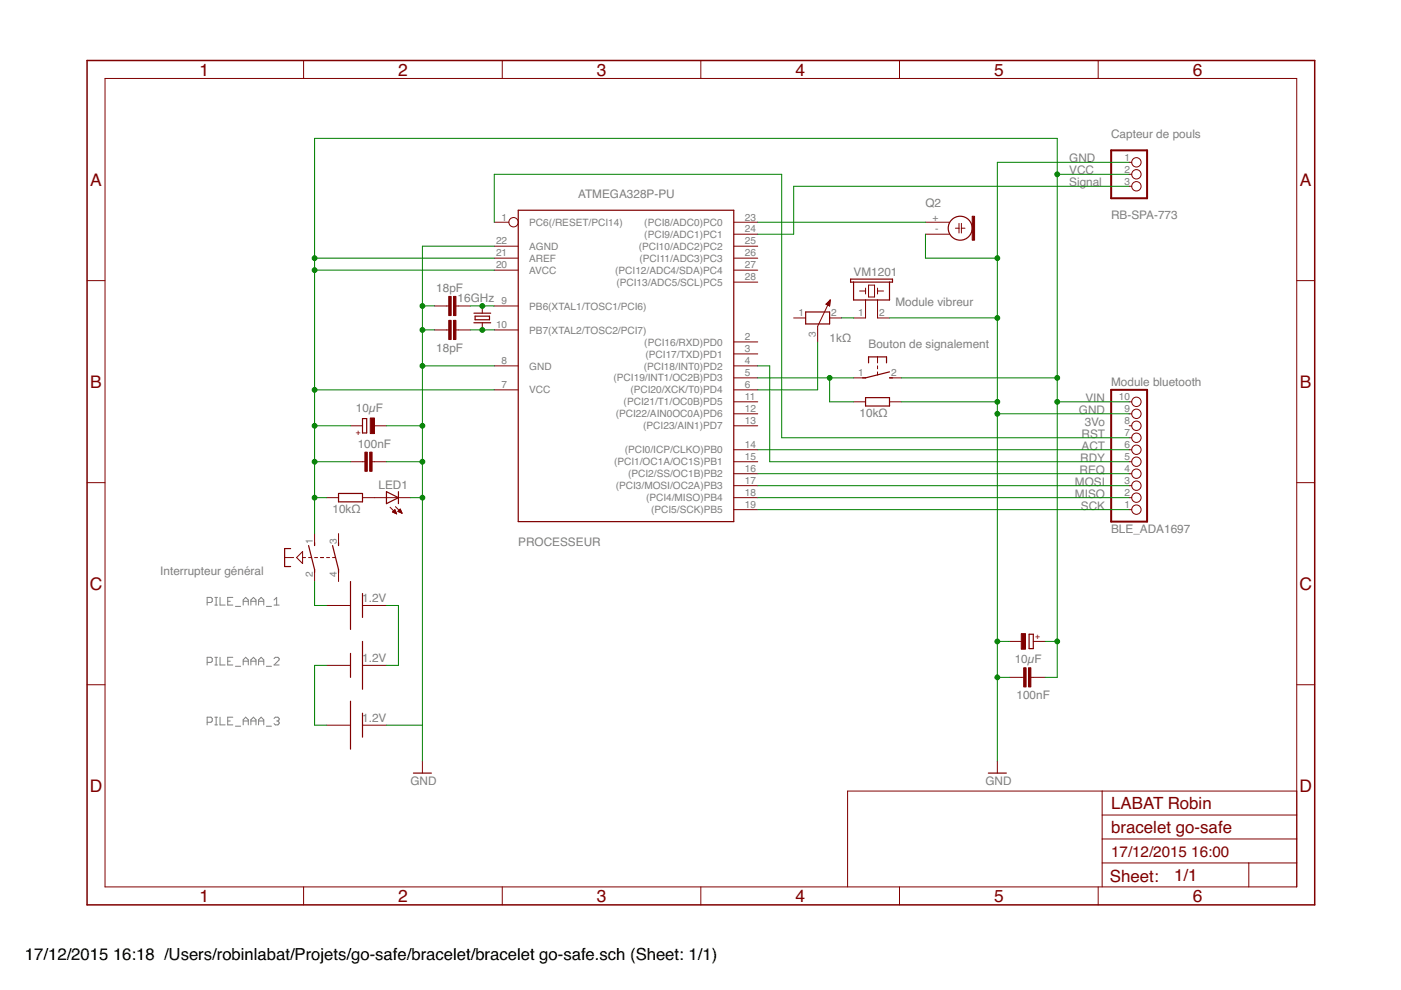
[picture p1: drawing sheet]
<svg xmlns="http://www.w3.org/2000/svg" width="297mm" height="210mm" viewBox="0 0 297 210" stroke-linecap="round" stroke-linejoin="round" font-family="sans-serif">
<g fill="none" stroke="#808080" stroke-width=".21">
<path d="M43.9 127.7h.8l.3-.2v-.6l-.3-.2h-.8v1.6M45.6 126.7h.5M45.6 128.3h.5M45.6 139.4h.5M45.8 126.7v1.6M45.8 139.4v1.6M46.7 126.7v1.6h1M46.7 139.4v1.6h1M48.3 127.5h.5M49.4 126.7h-1.1v1.6h1.1M49.4 139.4h-1.1v1.6h1.1M49.9 128.6h1.1"/>
<path d="M51.6 128.3v-1.1l.5-.5 .5 .5v1.1M51.6 127.5h1M53.2 128.3v-1.1l.5-.5 .6 .5v1.1M53.2 127.5h1.1M54.8 128.3v-1.1l.6-.5 .5 .5v1.1M54.8 127.5h1.1M56.5 128.6h1.1M58.1 139.6l.3-.2h.5l.3 .2v.3l-1.1 1.1h1.1M58.1 128.3h1.1M58.1 127.2l.6-.5v1.6M43.9 140.4h.8l.3-.2v-.6l-.3-.2h-.8v1.6M43.9 153.1h.8l.3-.2v-.6l-.3-.2h-.8v1.6"/>
<path d="M45.6 152.1h.5M45.6 153.7h.5M45.6 141h.5M45.8 152.1v1.6M46.7 152.1v1.6h1M48.3 152.9h.5M48.3 140.2h.5M49.4 152.1h-1.1v1.6h1.1M49.9 154h1.1M49.9 141.3h1.1M51.6 152.9h1M51.6 141v-1.1l.5-.5 .5 .5v1.1"/>
<path d="M51.6 153.7v-1.1l.5-.5 .5 .5v1.1M51.6 140.2h1M53.2 152.9h1.1M53.2 141v-1.1l.5-.5 .6 .5v1.1M53.2 153.7v-1.1l.5-.5 .6 .5v1.1M53.2 140.2h1.1M54.8 152.9h1.1M54.8 141v-1.1l.6-.5 .5 .5v1.1M54.8 153.7v-1.1l.6-.5 .5 .5v1.1M54.8 140.2h1.1M56.5 154h1.1M56.5 141.3h1.1"/>
<path d="M58.1 152.3l.3-.2h.5l.3 .2v.3l-.3 .3M58.7 152.9h.2M58.9 152.9l.3 .2v.3l-.3 .3h-.5l-.3-.3"/>
</g>
<g fill="none" stroke="#800000" stroke-width=".25">
<path d="M109.9 44.6h45.7v66h-45.7zM180.3 59.2h8.9v.6h-8.9zM181 59.8v3.8h7.6v-3.8M100.5 66.4h3.5M100.5 68.4h3.5M100.7 67h3.1v.8h-3.1zM170.8 66.1h5.1v2.6h-5.1zM184.1 76.9v-1.2h3.9v1.2M188.6 78.8l-5.1 1.3h-.6M76.9 88.8h.8v3h-.8zM183.5 84.3h5.1v1.8h-5.1zM188.6 80.1h.6"/>
<path d="M61.6 116.3h-1.3v3.8h1.3M65.4 115.7l1.3 5.1v.6M66.7 115v.7M70.5 115.7l1.3 5.1v.6M71.8 104.6h5.1v1.8h-5.1zM71.8 115v.7M81.9 104.2l2.6 1.3-2.6 1.3zM84.5 104.2v2.6M74.3 123.3v10.2M74.3 138.5v5.1M76.9 125.8v5.1M76.9 136v10.1"/>
<path d="M218.2 134.5h.9v3h-.9zM74.3 148.7v10.1M76.9 151.2v5.1M87.7 163.9h3.8M209.5 163.9h3.9"/>
<circle cx="203.6" cy="48.4" r="2.54"/>
</g>
<g fill="none" stroke="#800000" stroke-width=".21">
<path d="M22.3 16.6h252.6v171.4h-252.6zM64.4 12.8v3.8M106.5 12.8v3.8M148.6 12.8v3.8M190.7 12.8v3.8M232.8 12.8v3.8M239.4 34.4h.5M239.4 37h.5M239.4 39.5h.5M18.5 59.5h3.8M104.8 52.2h5.1M104.8 54.7h5.1"/>
<path d="M104.8 57.3h5.1M104.8 47.1h3.1M155.6 52.2h5.1M155.6 54.7h5.1M155.6 57.3h5.1M155.6 59.8h5.1M155.6 49.7h5.1M155.6 47.1h5.1M196.2 49.7h5.1M196.2 47.1h5.1M202.6 48.4h.7M203.3 47.4v2"/>
<path d="M203.8 48.4h.8M203.8 47.4v2M274.9 59.5h3.8M92.1 70h3M92.1 64.9h3M96.7 70h3M96.7 64.9h3M102.3 64.9v1.5M102.3 68.4v1.6M104.8 70h5.1M104.8 64.9h5.1M104.8 77.6h5.1"/>
<path d="M155.6 77.6h5.1M155.6 75h5.1M155.6 72.5h5.1M168.3 67.4h2.5M175.1 64.5l.8 .4M175.1 64.5h.8M175.3 64.4h.7M175.4 64.6h.5M175.4 64.3h.6M175.5 64.1h.5M175.6 64.7h.3M175.6 64h.4"/>
<path d="M175.7 63.9h.3M175.9 64.9h.1M175.9 63.8h.1M175.9 67.4h2.5M176 63.6h.1M176 63.6l-2.6 5.6v3.3M176 63.6l-.1 1.3M176 63.6l-.9 .9M182.2 61.7h1.3M183.5 61.1v1.2M183.5 63.6v3.8h-2.5M184.1 60.5h1.3v2.5h-1.3z"/>
<path d="M186.1 61.1v1.2M186.1 63.6v3.8h2.5M186.1 75.7v1.2M186.1 77.6v.6M186.1 78.8v.7M186.1 61.7h1.2M74.3 97.9h3.1M74.3 90.3h2.6M78.9 97.9h3M79.4 90.3h2.5M104.8 82.7h5.1M155.6 82.7h5.1"/>
<path d="M155.6 97.9h5.1M155.6 95.4h5.1M155.6 90.3h5.1M155.6 87.7h5.1M155.6 85.2h5.1M155.6 80.1h5.1M181 85.2h2.5M181 80.1h2.5M188.6 85.2h2.5M188.6 80.1h2.5M239.4 97.9h.5M239.4 95.4h.5"/>
<path d="M239.4 90.3h.5M239.4 87.7h.5M239.4 85.2h.5M239.4 92.8h.5M18.5 102.3h3.8M60.3 118.2h2M64.2 118.2h.6M64.2 116.9v2.6l-1.3-1.3zM65.4 118.2h.7M66.7 118.2h.6M66.7 113.1v2.6M68 118.2h.6"/>
<path d="M69.2 105.5h2.6M69.2 118.2h.7M70.5 118.2h.6M71.8 113.1v2.6M76.9 105.5h10.1M82.7 107.5l1.4 1.4M83.2 108.6l.5-.5 .4 .8zM83.2 108.5h.7M83.4 108.4h.5M83.4 108.6h.6M83.5 108.3h.3M83.6 108.2h.2"/>
<path d="M83.7 108.8h.3M83.8 107.4l1.4 1.4M84 108.9h.1M84.3 108.4l.6-.5 .3 .9zM84.4 108.4h.7M84.5 108.3h.5M84.6 108.5h.5M84.6 108.2h.4M84.8 108h.1M84.8 108.6h.4M85.1 108.8h.1M155.6 108.1h5.1"/>
<path d="M155.6 105.5h5.1M155.6 103h5.1M155.6 100.4h5.1M239.4 108.1h.5M239.4 105.5h.5M239.4 103h.5M239.4 100.4h.5M274.9 102.3h3.8M66.7 120.8v2.5M69.2 128.4h5.1M71.8 120.8v2.5M76.9 128.4h5"/>
<path d="M214 136h2.5M219.1 136h2.5M18.5 145.2h3.8M69.2 153.8h5.1M69.2 141.1h5.1M76.9 153.8h5M76.9 141.1h5M214 143.6h3M218.6 143.6h3M274.9 145.2h3.8M89.6 161.4v2.5M211.5 161.4v2.5"/>
<path d="M233.7 167.7v20.3M233.7 177.9h41.2M233.7 172.8h41.2M274.9 167.7h-95.2v20.3M64.4 188v3.9M106.5 188v3.9M148.6 188v3.9M190.7 188v3.9M232.8 188v3.9M233.7 183h41.2M264.8 183v5"/>
<circle cx="240.9" cy="34.4" r=".99"/>
<circle cx="240.9" cy="37" r=".99"/>
<circle cx="240.9" cy="39.5" r=".99"/>
<circle cx="108.9" cy="47.1" r=".99"/>
<circle cx="240.9" cy="92.8" r=".99"/>
<circle cx="240.9" cy="90.3" r=".99"/>
<circle cx="240.9" cy="97.9" r=".99"/>
<circle cx="240.9" cy="95.4" r=".99"/>
<circle cx="240.9" cy="87.7" r=".99"/>
<circle cx="240.9" cy="85.2" r=".99"/>
<circle cx="240.9" cy="100.4" r=".99"/>
<circle cx="240.9" cy="105.5" r=".99"/>
<circle cx="240.9" cy="108.1" r=".99"/>
<circle cx="240.9" cy="103" r=".99"/>
</g>
<path d="M235.6 31.9h7.6v10.1h-7.6zM235.6 82.7h7.6v27.9h-7.6z" fill="none" stroke="#800000" stroke-width=".42"/>
<g fill="#800000" stroke="#800000" stroke-width=".21">
<path d="M206.1 45.8h.5v5.1h-.5z"/>
<path d="M96.2 62.8h.5v4.1h-.5z"/>
<path d="M95.1 62.8h.6v4.1h-.6z"/>
<path d="M96.2 67.9h.5v4.1h-.5z"/>
<path d="M95.1 67.9h.6v4.1h-.6z"/>
<path d="M78.4 95.9h.5v4h-.5z"/>
<path d="M77.4 95.9h.5v4h-.5z"/>
<path d="M217 141.6h.6v4h-.6z"/>
<path d="M218.1 141.6h.5v4h-.5z"/>
<path d="M78.5 88.6h.9v3.3h-.9z"/>
<path d="M216.5 134.3h.9v3.3h-.9z"/>
</g>
<path d="M18.5 12.8h260.2v179.1h-260.2z" fill="none" stroke="#800000" stroke-width=".32"/>
<g fill="none" stroke="#008000" stroke-width=".21">
<path d="M224.2 37h15.2M239.4 34.4h-27.9v127M239.4 39.5h-71.1v10.2h-7.6M66.7 54.7h38.1M66.7 57.3h38.1M104.8 52.2h-15.2v109.2M104.8 47.1v-10.1h60.9v55.8h73.7M160.7 47.1h35.5M196.2 49.7v5h15.3M89.6 77.6h15.2M89.6 64.9h2.5M89.6 70h2.5"/>
<path d="M99.7 64.9h5.1M99.7 70h5.1M160.7 77.6h2.5v20.3h76.2M173.4 72.5v10.2h-12.7M178.4 67.4h2.6M188.6 67.4h22.9M66.7 90.3h7.6M66.7 97.9h7.6M66.7 82.7h38.1M81.9 90.3h7.7M81.9 97.9h7.7M160.7 80.1h20.3"/>
<path d="M160.7 95.4h78.7M175.9 80.1v5.1h5.1M191.1 85.2h20.4M191.1 80.1h33.1M211.5 87.7h27.9M224.2 85.2h15.2M66.7 113.1v-83.8h157.5v114.3h-2.6M66.7 105.5h2.5M87 105.5h2.6M160.7 105.5h78.7M160.7 108.1h78.7M160.7 103h78.7"/>
<path d="M160.7 100.4h78.7M66.7 123.3v5.1h2.5M81.9 128.4h2.6v12.7h-2.6M211.5 136h2.5M221.6 136h2.6M69.2 141.1h-2.5v12.7h2.5M81.9 153.8h7.7M211.5 143.6h2.5"/>
</g>
<g fill="#008000" stroke="#008000" stroke-width=".21">
<circle cx="89.6" cy="77.6" r=".51"/>
<circle cx="89.6" cy="64.9" r=".51"/>
<circle cx="89.6" cy="70" r=".51"/>
<circle cx="89.6" cy="90.3" r=".51"/>
<circle cx="89.6" cy="97.9" r=".51"/>
<circle cx="89.6" cy="105.5" r=".51"/>
<circle cx="211.5" cy="87.7" r=".51"/>
<circle cx="211.5" cy="85.2" r=".51"/>
<circle cx="211.5" cy="67.4" r=".51"/>
<circle cx="211.5" cy="136" r=".51"/>
<circle cx="211.5" cy="143.6" r=".51"/>
<circle cx="211.5" cy="54.7" r=".51"/>
<circle cx="66.7" cy="82.7" r=".51"/>
<circle cx="66.7" cy="57.3" r=".51"/>
<circle cx="66.7" cy="90.3" r=".51"/>
<circle cx="66.7" cy="97.9" r=".51"/>
<circle cx="66.7" cy="54.7" r=".51"/>
<circle cx="66.7" cy="105.5" r=".51"/>
<circle cx="224.2" cy="80.1" r=".51"/>
<circle cx="224.2" cy="85.2" r=".51"/>
<circle cx="224.2" cy="136" r=".51"/>
<circle cx="224.2" cy="37" r=".51"/>
<circle cx="102.3" cy="70" r=".51"/>
<circle cx="102.3" cy="64.9" r=".51"/>
<circle cx="175.9" cy="80.1" r=".51"/>
</g>
<g font-size="3.7" fill="#800000">
<text x="42.3" y="16">1</text>
<text x="84.4" y="16">2</text>
<text x="126.5" y="16">3</text>
<text x="168.6" y="16">4</text>
<text x="210.8" y="16">5</text>
<text x="252.9" y="16">6</text>
<text x="19.1" y="39.4">A</text>
<text x="275.6" y="39.4">A</text>
<text x="19.1" y="82.2">B</text>
<text x="275.6" y="82.2">B</text>
<text x="19" y="125.1">C</text>
<text x="275.5" y="125.1">C</text>
<text x="19" y="167.9">D</text>
<text x="275.5" y="167.9">D</text>
<text x="42.3" y="191.2">1</text>
<text x="84.4" y="191.2">2</text>
<text x="126.5" y="191.2">3</text>
<text x="168.6" y="191.2">4</text>
<text x="210.8" y="191.2">5</text>
<text x="252.9" y="191.2">6</text>
</g>
<g font-size="3.6" fill="#800000">
<text x="235.6" y="171.5">LABAT Robin</text>
<text x="235.6" y="176.6">bracelet go-safe</text>
<text x="235.3" y="186.9">Sheet:</text>
<text x="248.9" y="186.8">1/1</text>
</g>
<g font-size="3.5">
<text x="5.3" y="203.6">17/12/2015</text>
<text x="24" y="203.6">16:18 /Users/robinlabat/Projets/go-safe/bracelet/bracelet go-safe.sch (Sheet: 1/1)</text>
</g>
<g font-size="3.2" fill="#800000">
<text x="235.6" y="181.7">17/12/2015</text>
<text x="252.6" y="181.7">16:00</text>
</g>
<g font-size="2.5" fill="#808080">
<text x="235.6" y="29.3">Capteur de pouls</text>
<text x="226.7" y="34.4">GND</text>
<text x="226.7" y="37">VCC</text>
<text x="226.7" y="39.5">Signal</text>
<text x="122.6" y="42">ATMEGA328P-PU</text>
<text x="196.2" y="43.8">Q2</text>
<text x="235.6" y="46.5">RB-SPA-773</text>
<text x="181" y="58.5">VM1201</text>
<text x="92.5" y="62">18pF</text>
<text x="97" y="64.1">16GHz</text>
<text x="189.9" y="64.9">Module vibreur</text>
<text x="92.5" y="74.7">18pF</text>
<text x="175.9" y="72.5">1kΩ</text>
<text x="184.2" y="73.8">Bouton de signalement</text>
<text x="235.6" y="81.9">Module bluetooth</text>
<text x="75.5" y="87.3">10µF</text>
<text x="182.2" y="88.5">10kΩ</text>
<text x="228.8" y="87.7">GND</text>
<text x="230.1" y="85.2">VIN</text>
<text x="75.8" y="95">100nF</text>
<text x="229.3" y="95.4">ACT</text>
<text x="229.3" y="92.8">RST</text>
<text x="230" y="90.3">3Vo</text>
<text x="228.9" y="100.4">REQ</text>
<text x="229" y="97.9">RDY</text>
<text x="80.3" y="103.7">LED1</text>
<text x="227.9" y="105.5">MISO</text>
<text x="227.9" y="103">MOSI</text>
<text x="70.5" y="108.8">10kΩ</text>
<text x="229.2" y="108.1">SCK</text>
<text x="235.6" y="113">BLE_ADA1697</text>
<text x="109.9" y="115.7">PROCESSEUR</text>
<text x="34" y="121.9">Interrupteur général</text>
<text x="76.8" y="127.6">1.2V</text>
<text x="76.8" y="140.3">1.2V</text>
<text x="215.1" y="140.6">10µF</text>
<text x="215.5" y="148.3">100nF</text>
<text x="76.8" y="153">1.2V</text>
<text x="87" y="166.5">GND</text>
<text x="208.9" y="166.5">GND</text>
</g>
<g font-size="2.1" fill="#808080">
<text x="238.4" y="34.1">1</text>
<text x="238.4" y="36.6">2</text>
<text x="238.4" y="39.1">3</text>
<text x="106.3" y="46.8">1</text>
<text x="112.2" y="47.9">PC6(/RESET/PCI14)</text>
<text x="136.6" y="47.9">(PCI8/ADC0)PC0</text>
<text x="157.9" y="46.8">23</text>
<text x="197.7" y="46.8">+</text>
<text x="105.2" y="51.8">22</text>
<text x="112.2" y="53">AGND</text>
<text x="135.4" y="53">(PCI10/ADC2)PC2</text>
<text x="136.6" y="50.4">(PCI9/ADC1)PC1</text>
<text x="157.9" y="51.8">25</text>
<text x="157.9" y="49.3">24</text>
<text x="198.2" y="49.3">-</text>
<text x="105.2" y="54.4">21</text>
<text x="105.2" y="56.9">20</text>
<text x="112.2" y="55.5">AREF</text>
<text x="112.2" y="58">AVCC</text>
<text x="130.4" y="58">(PCI12/ADC4/SDA)PC4</text>
<text x="135.6" y="55.5">(PCI11/ADC3)PC3</text>
<text x="157.9" y="59.5">28</text>
<text x="157.9" y="56.9">27</text>
<text x="157.9" y="54.4">26</text>
<text x="106.3" y="64.5">9</text>
<text x="112.2" y="65.6">PB6(XTAL1/TOSC1/PCI6)</text>
<text x="130.7" y="60.6">(PCI13/ADC5/SCL)PC5</text>
<text x="105.2" y="69.6">10</text>
<text x="112.2" y="70.7">PB7(XTAL2/TOSC2/PCI7)</text>
<text x="169.3" y="67.1">1</text>
<text x="173" y="71.5" transform="rotate(-90 173 71.5)">3</text>
<text x="176.3" y="67.1">2</text>
<text x="182" y="67.1">1</text>
<text x="186.4" y="67.1">2</text>
<text x="106.3" y="77.2">8</text>
<text x="136.6" y="73.3">(PCI16/RXD)PD0</text>
<text x="136.9" y="75.8">(PCI17/TXD)PD1</text>
<text x="157.9" y="77.2">4</text>
<text x="157.9" y="74.7">3</text>
<text x="157.9" y="72.1">2</text>
<text x="106.3" y="82.3">7</text>
<text x="112.2" y="78.3">GND</text>
<text x="112.2" y="83.4">VCC</text>
<text x="130.1" y="80.9">(PCI19/INT1/OC2B)PD3</text>
<text x="133.6" y="83.4">(PCI20/XCK/T0)PD4</text>
<text x="136.5" y="78.3">(PCI18/INT0)PD2</text>
<text x="157.9" y="82.3">6</text>
<text x="157.9" y="79.8">5</text>
<text x="182" y="79.8">1</text>
<text x="189" y="79.8">2</text>
<text x="130.6" y="88.5">(PCI22/AIN0OC0A)PD6</text>
<text x="132.2" y="86">(PCI21/T1/OC0B)PD5</text>
<text x="157.9" y="89.9">13</text>
<text x="157.9" y="87.4">12</text>
<text x="157.9" y="84.8">11</text>
<text x="237.2" y="84.8">10</text>
<text x="238.4" y="89.9">8</text>
<text x="238.4" y="87.4">9</text>
<text x="136.4" y="91">(PCI23/AIN1)PD7</text>
<text x="157.9" y="95">14</text>
<text x="238.4" y="95">6</text>
<text x="238.4" y="92.5">7</text>
<text x="130.2" y="98.7">(PCI1/OC1A/OC1S)PB1</text>
<text x="132.5" y="96.1">(PCI0/ICP/CLKO)PB0</text>
<text x="133.2" y="101.2">(PCI2/SS/OC1B)PB2</text>
<text x="157.9" y="100.1">16</text>
<text x="157.9" y="97.5">15</text>
<text x="238.4" y="100.1">4</text>
<text x="238.4" y="97.5">5</text>
<text x="130.6" y="103.7">(PCI3/MOSI/OC2A)PB3</text>
<text x="137" y="106.3">(PCI4/MISO)PB4</text>
<text x="157.9" y="107.7">19</text>
<text x="157.9" y="105.2">18</text>
<text x="157.9" y="102.6">17</text>
<text x="238.4" y="107.7">1</text>
<text x="238.4" y="105.2">2</text>
<text x="238.4" y="102.6">3</text>
<text x="138" y="108.8">(PCI5/SCK)PB5</text>
<text x="66.3" y="115.3" transform="rotate(-90 66.3 115.3)">1</text>
<text x="71.4" y="115.3" transform="rotate(-90 71.4 115.3)">3</text>
<text x="66.3" y="122.3" transform="rotate(-90 66.3 122.3)">2</text>
<text x="71.4" y="122.3" transform="rotate(-90 71.4 122.3)">4</text>
</g>
<g font-size="1.8" fill="#800000">
<text x="75.4" y="92.1">+</text>
<text x="219.5" y="135.4">+</text>
</g>
</svg>
